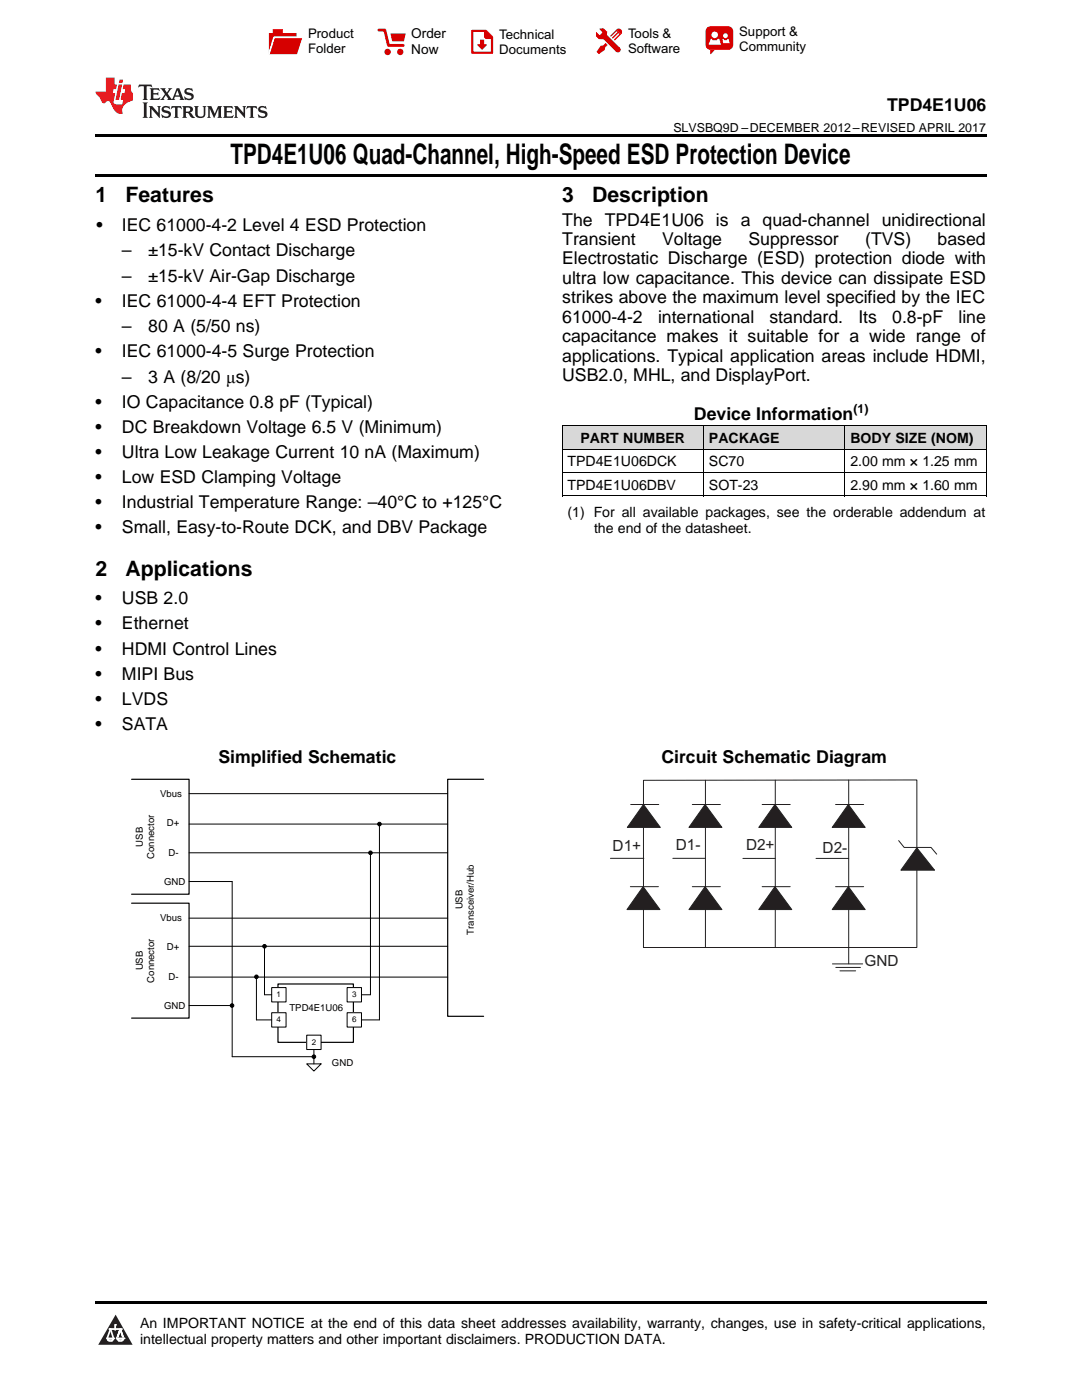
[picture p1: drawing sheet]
<svg xmlns="http://www.w3.org/2000/svg" width="216mm" height="279mm" viewBox="0 0 216 279" stroke-linecap="round" stroke-linejoin="round" font-family="sans-serif">
<g fill="#d8d8d8">
<path d="M112.2 85.1h28.2v4.6h-28.2z"/>
<path d="M140.4 85.1h28.2v4.6h-28.2z"/>
<path d="M168.6 85.1h28.2v4.6h-28.2z"/>
</g>
<path d="M23.1 262.4l3.4 6h-6.9z" fill="#231f20"/>
<path d="M21.4 267.1h1.2l-.3 .5h-.3a.55 .55 0 0 1-.6-.5z" fill-rule="evenodd" fill="#fff"/>
<path d="M21.4 267.1h1.2l-.3 .5h-.3a.55 .55 0 0 1-.6-.5z" fill="none" stroke="#231f20" stroke-width=".34"/>
<path d="M21.4 267.1l1.2 .1-.3 .4h-.5z" fill="none" stroke="#fff" stroke-width=".34"/>
<path d="M23 265.3h.1" fill="none" stroke="#fff" stroke-width=".34"/>
<path d="M23 264.4v.9z" fill="#fff"/>
<path d="M23 264.4v.9z" fill="none" stroke="#fff" stroke-width=".34"/>
<circle cx="23" cy="264.4" r=".17" fill="#fff"/>
<path d="M21.9 265.2h.1" fill="none" stroke="#fff" stroke-width=".34"/>
<path d="M21.9 265.2h2.3z" fill="#fff"/>
<path d="M21.9 265.2h2.3z" fill="none" stroke="#fff" stroke-width=".34"/>
<circle cx="24.2" cy="265.2" r=".17" fill="#fff"/>
<path d="M23.3 267.1h.1" fill="none" stroke="#fff" stroke-width=".34"/>
<path d="M24 265.2l-.7 1.9z" fill="#fff"/>
<path d="M24 265.2l-.7 1.9z" fill="none" stroke="#fff" stroke-width=".34"/>
<path d="M24 265.2l.7 1.9z" fill="#fff"/>
<path d="M24 265.2l.7 1.9z" fill="none" stroke="#fff" stroke-width=".34"/>
<path d="M24.6 267.1h.1" fill="none" stroke="#fff" stroke-width=".34"/>
<circle cx="21.4" cy="267.1" r=".17" fill="#fff"/>
<path d="M22.1 265.2l-.7 1.9z" fill="#fff"/>
<path d="M22.1 265.2l-.7 1.9z" fill="none" stroke="#fff" stroke-width=".34"/>
<path d="M22.1 265.2l.5 1.9z" fill="#fff"/>
<path d="M22.1 265.2l.5 1.9z" fill="none" stroke="#fff" stroke-width=".34"/>
<circle cx="22.6" cy="267.1" r=".17" fill="#fff"/>
<path d="M23.4 267.1h1.3a.65 .65 0 0 1-.7 .5 .65 .65 0 0 1-.6-.5z" fill-rule="evenodd" fill="#fff"/>
<path d="M23.4 267.1h1.3a.65 .65 0 0 1-.7 .5 .65 .65 0 0 1-.6-.5z" fill="none" stroke="#231f20" stroke-width=".34"/>
<path d="M23.4 267.1h1.3l-.4 .5h-.6z" fill="none" stroke="#fff" stroke-width=".34"/>
<path d="M23.3 267.1h.1" fill="none" stroke="#fff" stroke-width=".34"/>
<circle cx="24.7" cy="267.1" r=".17" fill="#fff"/>
<path d="M19 259.7h177.8v.5h-177.8z" fill="#000"/>
<path d="M55.5 196.4h15v11.6h-15z" fill="none" stroke="#000" stroke-width=".24"/>
<path d="M54.2 202.1h2.9v2.9h-2.9z" fill-rule="evenodd" fill="#fff"/>
<path d="M54.2 202.1h2.9v2.9h-2.9z" fill="none" stroke="#000" stroke-width=".2"/>
<path d="M69.3 202.1h2.8v2.9h-2.8z" fill-rule="evenodd" fill="#fff"/>
<path d="M69.3 202.1h2.8v2.9h-2.8z" fill="none" stroke="#000" stroke-width=".2"/>
<path d="M61.2 206.6h2.9v2.9h-2.9z" fill-rule="evenodd" fill="#fff"/>
<g fill="none" stroke="#000" stroke-width=".2">
<path d="M37.7 158.4h51.6M37.7 164.5h51.6M37.7 170.2h51.6M37.7 175.9h8.6v35h16.3M75.7 164.5v39h-3.6M37.7 183.2h51.6M37.7 188.9h51.6M37.7 195h51.6M51.2 195v8.5h3M37.7 200.7h8.6M61.2 206.6h2.9v2.9h-2.9zM61.2 212.3h2.9l-1.5 1.5z"/>
<path d="M62.6 209.5v2.8"/>
<circle cx="75.7" cy="164.5" r=".36"/>
<circle cx="51.2" cy="194.9" r=".36"/>
<circle cx="46.3" cy="200.7" r=".36"/>
<circle cx="62.6" cy="210.9" r=".36"/>
</g>
<path d="M26.3 155.5h11.4v23h-11.4M96.5 155.5h-7.2v47.3h7.2M26.3 180.3h11.4v22.9h-11.4" fill="none" stroke="#000" stroke-width=".24"/>
<g fill="#000">
<circle cx="75.7" cy="164.5" r=".36"/>
<circle cx="51.2" cy="194.9" r=".36"/>
<circle cx="46.3" cy="200.7" r=".36"/>
<circle cx="62.6" cy="210.9" r=".36"/>
</g>
<path d="M54.2 197.1h2.9v2.9h-2.9z" fill-rule="evenodd" fill="#fff"/>
<path d="M54.2 197.1h2.9v2.9h-2.9z" fill="none" stroke="#000" stroke-width=".2"/>
<path d="M69.3 197.1h2.8v2.9h-2.8z" fill-rule="evenodd" fill="#fff"/>
<g fill="none" stroke="#000" stroke-width=".2">
<path d="M73.9 170.2v28.3h-1.8M52.8 189.2v9.3h1.4M69.3 197.1h2.8v2.9h-2.8z"/>
<circle cx="73.9" cy="170.2" r=".36"/>
<circle cx="52.8" cy="188.9" r=".36"/>
</g>
<g fill="#000">
<circle cx="73.9" cy="170.2" r=".36"/>
<circle cx="52.8" cy="188.9" r=".36"/>
</g>
<g fill="none" stroke="#231f20" stroke-width=".2">
<path d="M128.4 155.7h54.5v33.4h-54.5zM140.8 155.7v33.4M154.7 155.7v33.4M169.3 155.7v36.6M121.8 171.3h6.7M125.8 160.6h5.6M134.3 171.3h6.5M148.2 171.3h6.5M162.8 171.3h6.5M179.3 167.8l1.1 1.3h5.4l1.1 1.4M166.1 192.4h6M166.8 193.1h4.9"/>
<path d="M167.6 193.8h3.1"/>
</g>
<path d="M128.4 160.6l3.4 4.5h-6.6z" fill="#231f20"/>
<path d="M128.4 160.6l3.4 4.5h-6.6z" fill="none" stroke="#231f20" stroke-width=".2"/>
<path d="M182.9 169.2l3.6 4.5h-6.7z" fill="#231f20"/>
<path d="M138.1 160.6h5.6M182.9 169.2l3.6 4.5h-6.7z" fill="none" stroke="#231f20" stroke-width=".2"/>
<path d="M140.7 160.6l3.4 4.5h-6.6z" fill="#231f20"/>
<path d="M140.7 160.6l3.4 4.5h-6.6zM152.1 160.6h5.6" fill="none" stroke="#231f20" stroke-width=".2"/>
<path d="M154.6 160.6l3.4 4.5h-6.6z" fill="#231f20"/>
<path d="M154.6 160.6l3.4 4.5h-6.6zM166.7 160.6h5.6" fill="none" stroke="#231f20" stroke-width=".2"/>
<path d="M169.3 160.6l3.3 4.5h-6.5z" fill="#231f20"/>
<path d="M166.7 177h5.6M169.3 160.6l3.3 4.5h-6.5z" fill="none" stroke="#231f20" stroke-width=".2"/>
<path d="M169.3 177l3.3 4.5h-6.5z" fill="#231f20"/>
<path d="M152.1 177h5.6M169.3 177l3.3 4.5h-6.5z" fill="none" stroke="#231f20" stroke-width=".2"/>
<path d="M154.6 177l3.4 4.5h-6.6z" fill="#231f20"/>
<path d="M138.1 177h5.6M154.6 177l3.4 4.5h-6.6z" fill="none" stroke="#231f20" stroke-width=".2"/>
<path d="M140.7 177l3.4 4.5h-6.6z" fill="#231f20"/>
<path d="M125.8 177h5.6M140.7 177l3.4 4.5h-6.6z" fill="none" stroke="#231f20" stroke-width=".2"/>
<path d="M128.3 177l3.4 4.5h-6.6z" fill="#231f20"/>
<path d="M128.3 177l3.4 4.5h-6.6z" fill="none" stroke="#231f20" stroke-width=".2"/>
<path d="M112.2 99h84.6M112.2 94.3h84.6M112.2 89.7h84.6M112.2 85h84.6M112.2 85.1v13.9M140.4 85.1v13.9M168.6 85.1v13.9M196.8 85.1v13.9" fill="none" stroke="#000" stroke-width=".2"/>
<path d="M19 34.8h177.8v.5h-177.8zM19 26.8h177.8v.6h-177.8z" fill="#000"/>
<path d="M27.7 16.9l-.1 .6 .6-.3h.5v.2v2.2l-.2 .4h1l-.2-.4v-2.2v-.2h.5l.6 .3-.2-.6zM29.9 17.6l.2 .4v1.6l-.2 .4h1.9l.1-.6a1.09 1.09 0 0 1-1.3 .1v-.6h.6l.4 .2v-.7l-.2 .2h-.8v-.6l.2-.1a1.01 1.01 0 0 1 1 .3l-.1-.6zM32 17.6l.9 1.2-1 1.2h.9l-.2-.3 .5-.7 .5 .7-.3 .3h1.7l-.2-.3 .1-.4h1l.1 .4-.2 .3h1l-.3-.4-.7-2h-.5l-1 2.2-.8-1.1 .9-1.1h-.9l.2 .2-.4 .7-.4-.7 .2-.2zM35.4 18l.4 1h-.8zM37 17.7a.66 .66 0 0 0-.2 .8 .66 .66 0 0 0 .6 .4l.7 .2 .1 .2a.8 .8 0 0 1-.7 .4 .8 .8 0 0 1-.7-.5l.1 .8 .2-.2a.94 .94 0 0 0 1.1 .1 .94 .94 0 0 0 .4-.9 1.48 1.48 0 0 0-1.3-.6v-.4a1.1 1.1 0 0 1 1.2 .2l-.2-.6-.2 .1-.5-.1zM28.5 20.4l.2 .4v2.3l-.2 .4h1l-.2-.4v-2.3l.2-.4zM29.7 21.2l.2 .4v1.5l-.2 .4h.8l-.3-.4 .1-1.3 1.6 1.8v-2l.2-.4h-.7l.2 .2v1.1l-1.2-1.3zM32.5 21.3a.66 .66 0 0 0-.2 .8 .66 .66 0 0 0 .6 .4l.6 .2 .2 .2a.8 .8 0 0 1-.8 .4 .8 .8 0 0 1-.7-.5l.2 .7 .2-.1a.94 .94 0 0 0 1 .1 .94 .94 0 0 0 .5-1 1.47 1.47 0 0 0-1.3-.6l-.1-.3a1.1 1.1 0 0 1 1.3 .2l-.2-.6-.2 .1-.5-.2zM34.3 21.2l-.2 .6a.64 .64 0 0 1 .8-.3v1.6l-.2 .4h1l-.3-.4 .1-1.6a.66 .66 0 0 1 .8 .3l-.2-.6zM36.3 21.2l.3 .4v1.5l-.3 .4h1l-.2-.2v-.7h.5l.1 .1a.8 .8 0 0 0 1.2 .7l-1-1a.62 .62 0 0 0 .6-.5 .62 .62 0 0 0-.6-.7zM37.1 21.5h.1a.48 .48 0 0 1 .6 0 .48 .48 0 0 1 .1 .6l-.2 .1-.6 .1zM38.7 21.2l.2 .2a2.29 2.29 0 0 0 .4 2 1.05 1.05 0 0 0 1.7-.7v-1.3l.2-.2h-.8l.2 .4v1.1a.61 .61 0 0 1-.6 .6 .61 .61 0 0 1-.6-.6v-1.1l.3-.4zM41.3 21.2l.3 .4v1.5l-.3 .4h.8l-.2-.4v-1.4l.8 1.9 .9-1.9v1.4l-.2 .4h.9l-.2-.4v-1.5l.2-.4h-.8l-.7 1.5-.6-1.5zM44.5 21.2l.2 .4v1.5l-.2 .4h1.9l.2-.6a1.1 1.1 0 0 1-1.4 .2v-.7h.6l.4 .2v-.6l-.2 .1-.8 .1v-.6l.2-.1a1.02 1.02 0 0 1 1.1 .2l-.2-.5zM46.7 21.2l.2 .4v1.5l-.2 .4h.8l-.3-.4 .1-1.3 1.6 1.8v-2l.2-.4h-.7l.2 .2v1.1l-1.2-1.3zM49.3 21.2l-.1 .6a.64 .64 0 0 1 .8-.3v1.6l-.3 .4h1l-.2-.4v-1.6a.66 .66 0 0 1 .8 .3l-.1-.6zM51.7 21.3a.66 .66 0 0 0-.2 .7 .66 .66 0 0 0 .7 .5l.6 .2 .1 .2a.8 .8 0 0 1-.7 .4 .8 .8 0 0 1-.7-.5l.1 .7 .2-.1a.94 .94 0 0 0 1.1 .1 .94 .94 0 0 0 .4-1 1.48 1.48 0 0 0-1.2-.6l-.1-.3a1.1 1.1 0 0 1 1.2 .2l-.2-.6-.1 .1-.6-.2z" fill="#231f20"/>
<path d="M21.1 15.5v2.8h-2v.4l.9 .9a.96 .96 0 0 0 1 1 .59 .59 0 0 1 .5-.4 .59 .59 0 0 1 .5 .3l.4 .8a1.61 1.61 0 0 0 2.1 1.3 1.63 1.63 0 0 1 1.1-2.2l.9-.3v-1.5a1.6 1.6 0 0 1-.4-1.7h-1.4l-.2 .9h.5l-.2 .8h-.5l-.2 1v.3h.5l-.2 .9h-.7a.74 .74 0 0 1-1-.6l.3-1.6h-.5l.2-.8h.5l.1-.9h-.4v-1.4zM23.7 16.9l-.7 3h.8l.6-3zM23.8 15.9l-.1 .7h.7l.2-.7z" fill="#ee1d23"/>
<g fill="#d60000">
<path d="M54.4 5.8h2v.8h2.8v4.2h-5.5v-4.2h.7z" fill-rule="evenodd"/>
<path d="M54.7 7.5h5.6l-1 3.3h-5.6z" fill-rule="evenodd"/>
</g>
<path d="M54.6 7.4h5.8l-.1 .1h-5.5l-1.1 3.3z" fill-rule="evenodd" fill="#fff"/>
<path d="M54.6 7.4h5.8l-.1 .1h-5.5l-1.1 3.3z" fill="none" stroke="#fff" stroke-width=".2"/>
<path d="M75.6 6h1.2l.7 3.1h3" fill="none" stroke="#d60000" stroke-width=".56"/>
<g fill="#d60000">
<path d="M77.9 6.7h3.1l-.4 1.5h-2.3z" fill-rule="evenodd"/>
<circle cx="77.3" cy="10.4" r=".64"/>
<circle cx="79.9" cy="10.4" r=".64"/>
</g>
<path d="M94.2 6.2h2.7l1.3 1.2v3.1h-4z" fill="none" stroke="#d60000" stroke-width=".44"/>
<g fill="#d60000">
<path d="M95.8 7.9h.8v1h.6l-1 1.1-1-1v-.1h.6z" fill-rule="evenodd"/>
<path d="M96.6 6.2h.3l1.3 1.2v.4h-1.3l-.3-.4z" fill-rule="evenodd"/>
<path d="M119.6 5.7h.9l.6 .6 .1 .7 2.5 2.5-.8 .8-2.3-2.3-1.1-.2-.6-.6v-.8l.7 .6 .5-.4v-.2l-.4-.5z" fill-rule="evenodd"/>
<path d="M119.9 9.1h.4l.5-.5 .4 .4-.5 .5v.4l-1.2 .9-.5-.5z" fill-rule="evenodd"/>
<path d="M123 5.9a.67 .67 0 0 1 .9 0 .67 .67 0 0 1 0 .9z" fill-rule="evenodd"/>
<path d="M123 5.9l.9 .9-1.2 1.2h-.2l.1-.2 .9-.9 .1-.2h-.3l-.9 1h-.2v-.2l.9-1 .1-.2h-.3l-.9 1h-.2v-.2z" fill-rule="evenodd"/>
<circle cx="123.3" cy="9.9" r=".54"/>
</g>
<path d="M121.1 6.3l-.1 .7" fill="none" stroke="#d60000" stroke-width=".2"/>
<g fill="#d60000">
<path d="M141.1 5.5l.6-.2h3.6a.95 .95 0 0 1 1 .9v2.8a.95 .95 0 0 1-1 .9h-3.6a.95 .95 0 0 1-.9-.9v-2.8z" fill-rule="evenodd"/>
<path d="M141.7 9.9h.9l-.7 .9h-.2z" fill-rule="evenodd"/>
</g>
<g fill="#fff">
<path d="M144.3 8.6h1.3z"/>
<path d="M141.8 7.8h.3l.1 .2h.8l.2-.2h.3l.4 1.1h-2.5z" fill-rule="evenodd"/>
<path d="M144.2 7.8h.2l.2 .2h.4l.2-.2h.2l.2 .8h-1.3z" fill-rule="evenodd"/>
<circle cx="142.6" cy="6.9" r=".65"/>
<circle cx="144.8" cy="7.1" r=".48"/>
</g>
<text font-size="5.6" x="46" y="32.8">TPD4E1U06 Quad-Channel, High-Speed ESD Protection Device</text>
<g font-size="4.2">
<text x="19" y="40.4">1</text>
<text x="25" y="40.4">Features</text>
<text x="112.2" y="40.4">3</text>
<text x="118.2" y="40.4">Description</text>
<text x="19" y="114.9">2</text>
<text x="25" y="114.9">Applications</text>
</g>
<g font-size="3.5">
<text x="177" y="22.2">TPD4E1U06</text>
<text x="19.2" y="46.1">•</text>
<text x="24.3" y="46.1">IEC 61000-4-2 Level 4 ESD Protection</text>
<text x="112.2" y="45">The TPD4E1U06 is a quad-channel unidirectional</text>
<text x="24.3" y="51.2">–</text>
<text x="29.6" y="51.2">±15-kV Contact Discharge</text>
<text x="112.2" y="48.9">Transient</text>
<text x="112.2" y="52.8">Electrostatic Discharge (ESD) protection diode with</text>
<text x="132.1" y="48.9">Voltage</text>
<text x="149.3" y="48.9">Suppressor</text>
<text x="172.6" y="48.9">(TVS)</text>
<text x="187.1" y="48.9">based</text>
<text x="24.3" y="56.2">–</text>
<text x="29.6" y="56.2">±15-kV Air-Gap Discharge</text>
<text x="112.2" y="56.7">ultra low capacitance. This device can dissipate ESD</text>
<text x="19" y="61.2">•</text>
<text x="24.3" y="61.2">IEC 61000-4-4 EFT Protection</text>
<text x="112.2" y="60.5">strikes above the maximum level specified by the IEC</text>
<text x="112.2" y="64.4">61000-4-2</text>
<text x="131.3" y="64.4">international</text>
<text x="153.5" y="64.4">standard.</text>
<text x="171.3" y="64.4">Its</text>
<text x="178" y="64.4">0.8-pF</text>
<text x="191.2" y="64.4">line</text>
<text x="19" y="71.3">•</text>
<text x="24.3" y="66.3">–</text>
<text x="24.3" y="71.3">IEC 61000-4-5 Surge Protection</text>
<text x="29.6" y="66.3">80 A (5/50 ns)</text>
<text x="112.2" y="68.3">capacitance makes it suitable for a wide range of</text>
<text x="24.3" y="76.4">–</text>
<text x="29.6" y="76.4">3 A (8/20 μs)</text>
<text x="112.2" y="72.2">applications. Typical application areas include HDMI,</text>
<text x="112.2" y="76.1">USB2.0, MHL, and DisplayPort.</text>
<text x="19" y="81.4">•</text>
<text x="24.3" y="81.4">IO Capacitance 0.8 pF (Typical)</text>
<text x="138.5" y="83.8">Device Information</text>
<text x="19" y="86.4">•</text>
<text x="24.3" y="86.4">DC Breakdown Voltage 6.5 V (Minimum)</text>
<text x="19" y="91.4">•</text>
<text x="24.3" y="91.4">Ultra Low Leakage Current 10 nA (Maximum)</text>
<text x="19" y="96.4">•</text>
<text x="19" y="101.5">•</text>
<text x="24.3" y="96.4">Low ESD Clamping Voltage</text>
<text x="24.3" y="101.5">Industrial Temperature Range: –40°C to +125°C</text>
<text x="19" y="106.5">•</text>
<text x="24.3" y="106.5">Small, Easy-to-Route DCK, and DBV Package</text>
<text x="19" y="120.6">•</text>
<text x="19" y="125.6">•</text>
<text x="24.3" y="120.6">USB 2.0</text>
<text x="24.3" y="125.6">Ethernet</text>
<text x="19" y="130.6">•</text>
<text x="24.3" y="130.6">HDMI Control Lines</text>
<text x="19" y="135.6">•</text>
<text x="24.3" y="135.6">MIPI Bus</text>
<text x="19" y="140.7">•</text>
<text x="24.3" y="140.7">LVDS</text>
<text x="19" y="145.7">•</text>
<text x="24.3" y="145.7">SATA</text>
<text x="43.6" y="152.4">Simplified Schematic</text>
<text x="132" y="152.4">Circuit Schematic Diagram</text>
</g>
<g font-size="3.1" fill="#231f20">
<text x="122.2" y="169.8">D1+</text>
<text x="134.8" y="169.7">D1-</text>
<text x="148.9" y="169.7">D2+</text>
<text x="164.1" y="170.2">D2-</text>
<text x="172.5" y="192.7">GND</text>
</g>
<g font-size="2.8">
<text x="115.8" y="88.4">PART NUMBER</text>
<text x="141.5" y="88.4">PACKAGE</text>
<text x="169.7" y="88.4">BODY SIZE (NOM)</text>
<text x="113.2" y="93.1">TPD4E1U06DCK</text>
<text x="141.5" y="93.1">SC70</text>
<text x="169.7" y="93.1">2.00 mm × 1.25 mm</text>
<text x="113.2" y="97.8">TPD4E1U06DBV</text>
<text x="141.5" y="97.8">SOT-23</text>
<text x="169.7" y="97.8">2.90 mm × 1.60 mm</text>
<text x="113.2" y="103.3">(1) For all available packages, see the orderable addendum at</text>
<text x="118.5" y="106.4">the end of the datasheet.</text>
<text x="27.9" y="265">An IMPORTANT NOTICE at the end of this data sheet addresses availability, warranty, changes, use in safety-critical applications,</text>
<text x="27.9" y="268.2">intellectual property matters and other important disclaimers. PRODUCTION DATA.</text>
</g>
<g font-size="2.7">
<text x="82.1" y="7.7">Order</text>
<text x="82.1" y="10.7">Now</text>
</g>
<g font-size="2.6">
<text x="61.5" y="7.6">Product</text>
<text x="61.5" y="10.6">Folder</text>
<text x="99.6" y="7.8">Technical</text>
<text x="99.6" y="10.8">Documents</text>
<text x="125.3" y="7.6">Tools &amp;</text>
<text x="125.3" y="10.6">Software</text>
<text x="147.5" y="7.2">Support &amp;</text>
<text x="147.5" y="10.2">Community</text>
</g>
<g font-size="2.5">
<text x="134.4" y="26.3">SLVSBQ9D –DECEMBER 2012–REVISED APRIL 2017</text>
<text x="170.3" y="82.4">(1)</text>
</g>
<g font-size="1.9">
<text x="32" y="159.1">Vbus</text>
<text x="33.3" y="164.9">D+</text>
<text x="28.5" y="169" transform="rotate(-90 28.5 169)">USB</text>
<text x="30.8" y="171.4" transform="rotate(-90 30.8 171.4)">Connector</text>
<text x="33.6" y="170.9">D-</text>
<text x="32.7" y="176.7">GND</text>
<text x="32" y="183.8">Vbus</text>
<text x="92.3" y="181.5" transform="rotate(-90 92.3 181.5)">USB</text>
<text x="33.3" y="189.6">D+</text>
<text x="94.6" y="186.5" transform="rotate(-90 94.6 186.5)">Transceiver/Hub</text>
<text x="28.5" y="193.7" transform="rotate(-90 28.5 193.7)">USB</text>
<text x="30.8" y="196.1" transform="rotate(-90 30.8 196.1)">Connector</text>
<text x="33.6" y="195.7">D-</text>
<text x="32.7" y="201.4">GND</text>
<text x="57.8" y="201.8">TPD4E1U06</text>
<text x="66.2" y="212.7">GND</text>
</g>
<g font-size="1.6">
<text x="55.2" y="199">1</text>
<text x="70.3" y="199">3</text>
<text x="55.2" y="204">4</text>
<text x="62.2" y="208.5">2</text>
<text x="70.3" y="204">6</text>
</g>
</svg>
